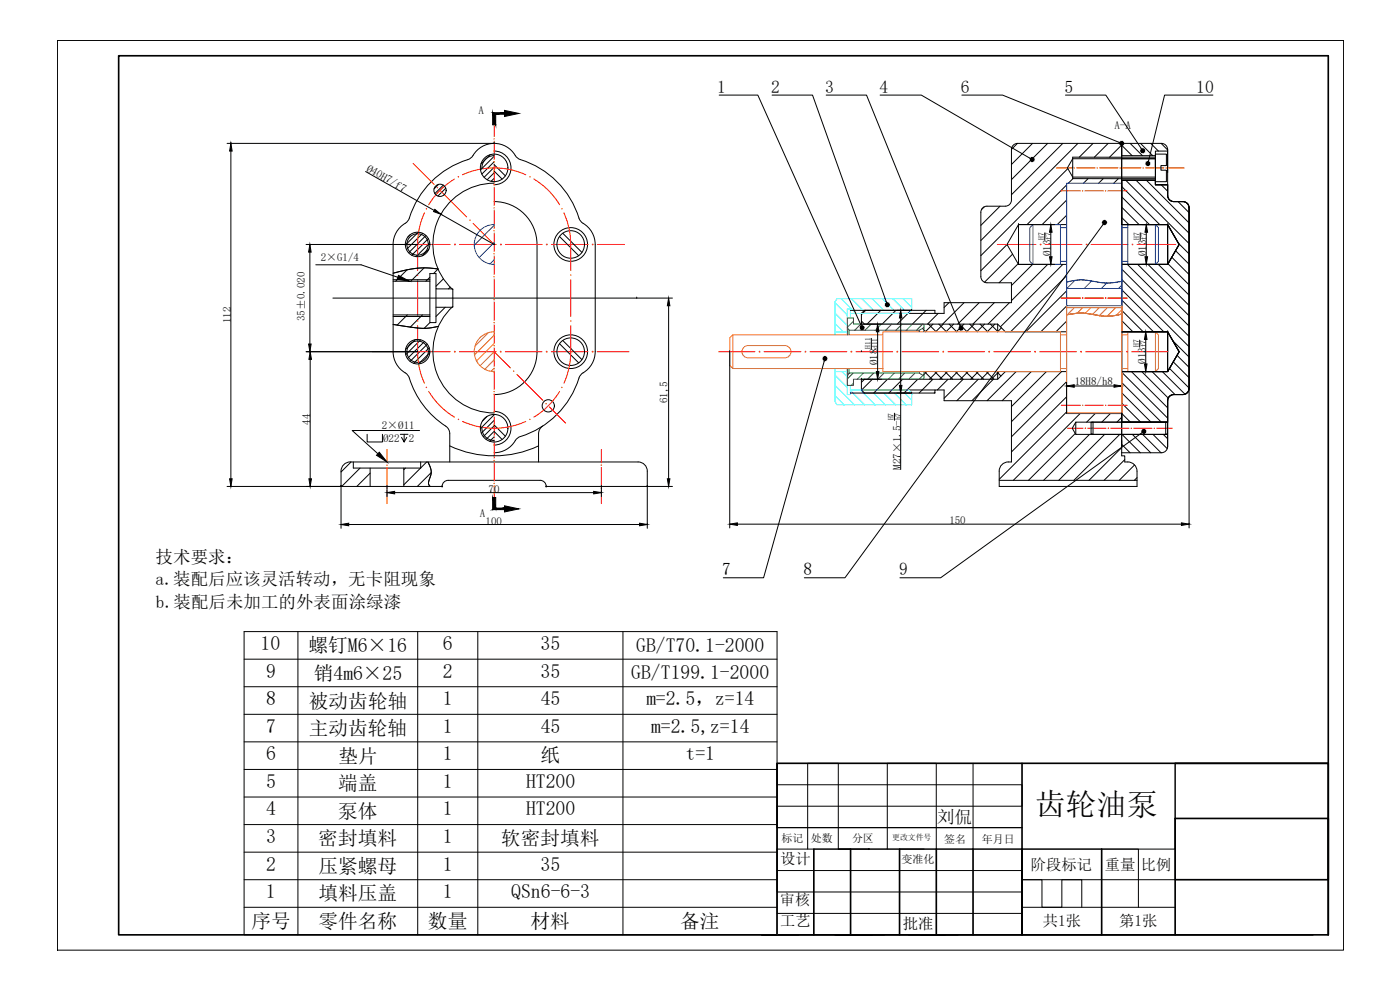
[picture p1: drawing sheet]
<svg xmlns="http://www.w3.org/2000/svg" width="420mm" height="297mm" viewBox="0 0 420 297" stroke-linecap="round" stroke-linejoin="round" font-family="sans-serif">
<!-- layer: 0 -->
<g fill="none" stroke="#000" stroke-width=".3">
<path d="M131.6 55.3l-1.3 1.4M133 55.6l-2.5 2.5M133.8 56.5l-2.4 2.3M147.1 46.4l-2.8 2.8M148.3 45.3a5.1 5.1 0 0 1 5.1 5.1 5.1 5.1 0 0 1-5.1 5M148.3 55a18.4 18.4 0 0 0-17.1 11.7 18.4 18.4 0 0 0 4.7 20.2M148.3 46.9l-4.1 4.1M148.3 48.5l-3.7 3.7M148.3 50.2l-3 3M148.3 51.8l-2.1 2.1M148.3 53.5l-.9 .9M148.3 51.4l2.4 2.4"/>
<path d="M148.3 49.4l3.4 3.4M305.3 43l-1.7 1.8M309.9 43l-6.3 6.4M314.4 43l-10.8 10.9M319 43l-15.4 15.4M320.1 55.5l-11.9 11.9M320.1 55v69.1h16.5M320.5 50.6l-26.1 26.1M321.9 47.2v6.4M322 53.6l-1.4 1.4M323.5 43l-29.1 29.2M326.5 53.6l-1.3 1.4"/>
<path d="M328 43l-4.1 4.2M331.1 53.6l-1.4 1.4M332.6 43l-4.2 4.2M335.6 53.6l-1.3 1.4M336.6 59.1l8.4 8.3M336.6 56l11.5 11.4M336.6 46.7h.1M336.6 43.6l3.2 3.1M336.6 46.7v-3.2l-3.6 3.7M336.6 53.6h10.2M336.6 54.1h10.2M336.6 46.7h10.2"/>
<path d="M337.9 54.1l19 19M339.2 43l3.7 3.7M340.9 54.1l16 15.9M342.3 43l3.6 3.7M344 54.1l12.9 12.8M345.4 43l2.3 2.3M346.8 47.2v8.2h3.6M346.8 50.4v4.1h3.3v-3.4h-1.7v-1.4h1.7v-3.5h-3.3v4.2v-2.8h-24.9l-1.6 2.8 1.6 2.7h14.7M348.5 43l1.9 2M348.5 55.4l1.9 2M350.4 44.9a1.84 1.84 0 0 0-1.8-1.9h-12v93.8h1v1.8a2.92 2.92 0 0 1 3.6 2.8v4.6h-41.3v-4.6a2.74 2.74 0 0 1 2.7-2.8M350.4 44.9v13.7a1.84 1.84 0 0 0 1.9 1.9h2.7a1.84 1.84 0 0 1 1.8 1.8l.1 54.3a1.85 1.85 0 0 1-1.9 1.8h-2.7a1.84 1.84 0 0 0-1.9 1.8v6.5h-23"/>
<path d="M350.4 45.3h-3.6v1.9h-10.2M108.4 79.4l11 3.8M118 73.3a7.9 7.9 0 0 1 4.2-6.8l.3-.3a27.7 27.7 0 0 1 18.6-18.7 14.1 14.1 0 0 1 3.9-3.7 7.6 7.6 0 0 1 10.2 3.5l.3 .2a27.7 27.7 0 0 1 18.6 18.7 14.1 14.1 0 0 1 3.8 3.9l.5 1.5 .2 1.7v32.2a7.9 7.9 0 0 1-4.2 6.9l-.3 .3a27.7 27.7 0 0 1-18.6 18.6 14.1 14.1 0 0 1-3.9 3.8l-1.6 .5-1.7 .2M118 73.4v32.1M123.1 70.4l-.7 .7M125.3 74.8l-1.7 1.8M125.3 76.5l-.5 .5M125.5 69.7l-3.8 3.8M126.8 70l-4.8 4.9M126.9 73.4l-1.6 1.5M127.8 70.7l-5.2 5.2M128.5 73.4l-3.2 3.1"/>
<path d="M128.6 71.6l-1.8 1.8M128.8 74.7l-2.1 2.1M129 72.8l-.6 .6M148.3 60.5a12.9 12.9 0 0 1 12.9 12.8v32.2a12.9 12.9 0 0 1-12.9 12.9M167.9 71l5.8 5.7M168.9 70l5.8 5.8M295.4 62.1l-.9 .8M296.2 61.9a1.84 1.84 0 0 0-1.8 1.8v19.3a1.84 1.84 0 0 0 1.8 1.8h7.4v6h-20.3v3.2h-2.7v-.9h-21.2l-.9 .9v2.3M296.2 61.9h5.5M300.1 61.9l-5.7 5.7M301.7 61.9a1.84 1.84 0 0 0 1.9-1.9v-15.1a1.84 1.84 0 0 1 1.8-1.9h31.2v90.8M302.2 73.4l-7.8 7.8"/>
<path d="M303.9 76.3l-8.4 8.4M305.6 79.1l-5.8 5.7M305.7 67.4l-3.5 6 3.5 5.9M305.7 79.3h14.4M309.9 79.3l-6.3 6.4M314.4 79.3l-10.8 10.9M319 79.3l-18.8 18.8M320.1 67.4h-14.4v11.9M320.1 60l-7.3 7.4M320.1 64.6l-2.8 2.8M336.6 67.4h13.8v11.9h-13.8zM336.6 65.2l2.2 2.2"/>
<path d="M336.6 62.2l5.3 5.2M338.3 79.3l18.6 18.5M341.4 79.3l15.5 15.5M344.5 79.3l12.4 12.4M347.6 79.3l9.3 9.3M350.4 73.4v5.9v-11.9l3.5 6-3.5 5.9M350.5 79.1l6.4 6.4M351.7 77.2l5.2 5.2M352.8 75.2l4.1 4.1M353.5 60.5l3.4 3.3M353.7 73l3.2 3.2M118 84.4h11"/>
<path d="M118 94.5h11M122.2 81l-3.5 3.4M122.2 94.5l-3 3M126.8 94.5l-3.7 3.6M127.3 80.4l-4 4M129 83.2l-1.2 1.2M129 96.8l-1.7 1.7M130.8 86.7v10.1h-1.8v-14.7h1.8v4.6h5.1v5.5h-5.1M131.5 80.7l-1.4 1.4M133.1 83.7l-2.3 2.2M133.6 92.2l-2.8 2.8M135.1 86.2l-.5 .5"/>
<path d="M135.9 92a18.4 18.4 0 0 0-4.7 20.2 18.4 18.4 0 0 0 17.1 11.7M258.5 97.3v-1l.9 1h40M259.8 93.1l-1.3 1.3M264.3 93.1l-4.1 4.2M268.9 93.1l-4.2 4.2M273.4 93.1l-4.1 4.2M276.8 98.5l1.1 1M278 93.1l-4.2 4.2M278.6 97.3l2.4 2.2M280 97.3l-2.3 2.2M281.6 94l-3.2 3.3M281.7 97.3l2.3 2.2"/>
<path d="M283.1 97.3l-2.3 2.2M284.8 90.8l-1.5 1.5M284.8 97.3l2.3 2.2M286.2 97.3l-2.3 2.2M287.9 97.3l2.3 2.2M289.3 97.3l-2.3 2.2M289.3 90.8l-6.4 6.5M291 97.3l2.3 2.2M292.4 97.3l-2.3 2.2M293.9 90.8l-6.5 6.5M294.1 97.3l2.3 2.2M295.5 97.3l-2.3 2.2"/>
<path d="M297.2 97.3l2.3 2.2M298.4 90.8l-6.4 6.5M298.6 97.3l-2.3 2.2M299.4 97.3l2.3 2.2h18.4M299.4 97.3v2.2M300.5 98.4l-1.1 1.1M302.9 90.8l-6.4 6.5M320.1 82.7l-16.8 16.8M320.1 87.3l-12.3 12.2M320.1 91.8l-7.7 7.7M320.1 96.4l-3.2 3.1M336.6 99.5h13.8v12h-13.8"/>
<path d="M336.6 99.3l.3 .2M336.6 96.2l3.4 3.3M336.6 93.1l6.5 6.4M336.6 90l9.6 9.5M336.6 86.9l12.7 12.6M336.6 83.8l20.3 20.2M336.6 80.7l20.3 20.2M350.4 99.5l3.5 6-3.5 6v-12v6M118 105.5a7.9 7.9 0 0 0 4.2 6.9l.3 .3a28.9 28.9 0 0 0 11.9 15.7l.6 1.7v8.5M124.6 101.9l-2.9 2.9M125.6 109.2h.1M126.2 102l-4.4 4.4"/>
<path d="M127.4 102.5l-5.1 5.1M128.2 103.3l-5.1 5.1M128.8 104.3l-4.6 4.7M129 105.8l-3.4 3.4M167.9 103.1l5.8 5.8M168.9 102.2l5.8 5.7M258.5 113.8v3.2M258.5 117l.9 .9h21.2v-.9h2.7v3.2h20.3v18.4h-1M261.8 113.8l-3.2 3.3M266.4 113.8l-4.2 4.1M270.9 113.8l-4.1 4.1M275.4 113.8l-4.1 4.1"/>
<path d="M277.4 111.5l2.3 2.3M278.1 111.5l-1.1 1.1M280 113.8l-4.2 4.1M280.5 111.5l2.3 2.3M280.6 117.7l-.2 .2M281.2 111.5l-2.3 2.3M283.6 111.5l2.3 2.3M284.3 111.5l-2.3 2.3M284.5 113.8l-3.2 3.2M286.7 111.5l2.3 2.3M287.4 111.5l-2.3 2.3M289.1 113.8l-5.8 5.7"/>
<path d="M289.8 111.5l2.3 2.3M290.5 111.5l-2.3 2.3M292.9 111.5l2.3 2.3M293.6 113.8l-6.4 6.4M293.6 111.5l-2.3 2.3M296 111.5l2.3 2.3M296.7 111.5l-2.3 2.3M298.1 113.8l-6.4 6.4M299.1 111.5l1.3 1.3M299.4 111.5v2.3M299.8 111.5l-2.3 2.3M305 111.5l-8.8 8.7"/>
<path d="M309.5 111.5l-8.7 8.7M314 111.5l-10.4 10.5M318.6 111.5l-15 15M320.1 111.5h-18.4l-2.3 2.3h-40l-.9 .9M320.1 114.5l-16.5 16.6M320.1 119.1l-16.5 16.5M336.6 117.9l8.8 8.8M336.6 114.8l11.9 11.9M336.6 111.7l13.8 13.8M339.6 111.5l10.8 10.9M342.7 111.5l7.9 7.9M345.7 111.5l6.9 6.9"/>
<path d="M348.8 111.5l6.8 6.8M351 110.5l5.9 5.9M352 102.3l4.9 4.8M352.1 108.6l4.8 4.7M353.2 106.6l3.7 3.6M103.4 139.2l1.7-.6h86.4a2.74 2.74 0 0 1 2.8 2.8v4.6h-30.4a1.84 1.84 0 0 0-1.8-1.9h-27.6a1.84 1.84 0 0 0-1.8 1.8l-30.3 .1v-4.6a2.75 2.75 0 0 1 1-2.2zM105.4 138.6l-3 3M106 138.6v1.8h20.2v-1.8M128.1 138.6l-1.9 1.8M135 133.8a31.2 31.2 0 0 0 26.6 0M146.1 125l-1.3 1.3M148.3 123.4a5.1 5.1 0 0 1 5.1 5.1 5.1 5.1 0 0 1-5.1 5"/>
<path d="M148.3 124.5l-4.1 4.1M148.3 126.1l-3.9 3.9M148.3 127.8l-3.3 3.2M148.3 129.4l-2.4 2.4M148.3 131.1l-1.3 1.3M148.3 129.5l2.4 2.4M148.3 127.5l3.4 3.4M162.9 127.8l-.7 .6-.5 1.3-.1 8.9M320.1 123.6l-20.2 20.2M322.7 130.1l-14 14M322.9 126.7l-1.1 1.8 1.1 1.8M324.2 124.1l-20.1 20"/>
<path d="M327 130.3l-13.8 13.8M328 130.3v-3.6l-.6 .1v3.4l.6 .1h-.6h23M328.7 124.1l-2.6 2.6M331.5 130.3l-13.8 13.8M333.2 124.1l-2.5 2.6M336.1 130.3l-13.8 13.8M336.6 133.3l2.6 2.5M336.6 126.7h-13.7v3.6h27.5v3.7v-3.7M336.6 124l2.6 2.7M336.6 121l5.7 5.7M336.6 135.8h12M336.6 125.2l-1.4 1.5"/>
<path d="M336.6 134.3l-9.8 9.8M336.7 130.3l5.5 5.5M337.6 137.9l-6.3 6.2M339.8 130.3l5.5 5.5M340.5 139.5l-4.6 4.6M342.9 130.3l5.5 5.5M346 130.3l4.3 4.3M349.1 130.3l1.3 1.3M349.8 130.3v-3.6l.6 .1v3.4l-.6 .1h.6M350.4 134a1.84 1.84 0 0 1-1.8 1.8M108.1 140.4l-5.5 5.6M111.1 142l-4 4"/>
<path d="M111.1 140.4v5.6M121.2 140.4v5.6M121.7 140.4l-.5 .5M126.2 140.4l-5 5.1M129.4 141.8l-4.2 4.2M299.9 144.1h41.3M341.2 143.3l-.8 .8M73.3 189.5h159.9v91h-159.9zM73.3 197.8h159.9M89.4 189.5v91M125.4 189.5v91M143.4 189.5v91"/>
<path d="M187 189.5v91M73.3 206h159.9M73.3 214.3h159.9M73.3 222.6h159.9M73.3 230.9h159.9M73.3 239.1h159.9M233.2 229v6.5h73.5v6.4h-73.5v6.4h73.5h-73.5zM292 229v25.8h-11v-25.8h-14.7v25.8h-14.7M73.3 247.4h159.9M73.3 255.7h159.9M242.4 254.8v-25.8h9.2v25.8h9.2M244.2 254.8h11.1"/>
<path d="M266.3 254.8h14.7M292 254.8h49.7v17.4M73.3 263.9h159.9M73.3 272.2h159.9M233.2 261.2h73.5M306.7 263.9h6v8.3h6v-8.3h6v8.3M352.7 272.2h-46v-8.3h46v-34.9v25.8h-119.5v12.8h73.5v6.5h-73.5"/>
<circle cx="132.1" cy="57.1" r="1.84"/>
<circle cx="148.3" cy="50.4" r="4.1"/>
<circle cx="125.3" cy="73.3" r="3.7"/>
<circle cx="171.3" cy="73.3" r="5.1"/>
<circle cx="171.3" cy="73.3" r="4.1"/>
<circle cx="125.3" cy="105.5" r="3.7"/>
<circle cx="171.3" cy="105.5" r="5.1"/>
<circle cx="171.3" cy="105.5" r="4.1"/>
<circle cx="148.3" cy="128.5" r="4.1"/>
<circle cx="164.5" cy="121.8" r="1.84"/>
</g>
<g fill="none" stroke="#f00" stroke-width=".3">
<path d="M148.3 37.4v3.6M124 49l6.3 6.4M132.2 57.3l7.8 7.8M136.4 53.7a23.1 23.1 0 0 0-7.7 7.7M138.8 52.4a22.9 22.9 0 0 1 19 0M148.3 42.4v5.5M148.3 49.2v5.6M148.3 56.1v5.6M160.2 53.7a23.1 23.1 0 0 1 7.7 7.7M317 50.4h4.7M318.4 57.3h5.8M321.9 50.4h.1"/>
<path d="M323.1 50.4h5.5M325.6 57.3h5.5M330 50.4h5.5M332.5 57.3h5.7M336.9 50.4h5.5M343.8 50.4h5.5M350.7 50.4h4.7M113.2 73.4h8.1M124.1 73.4h11M127.4 63.9a22.8 22.8 0 0 0-2.1 9.5v7.8M137.9 73.4h11M142 67l6.3 6.4"/>
<path d="M148.3 63v5.5M148.3 69.9v5.5M148.3 76.8v5.5M151.7 73.4h11M165.5 73.4h11M169.2 63.9a23.1 23.1 0 0 1 2.1 9.5v7.8M179.2 73.4h8.2M299.3 73.4h11.6M313.7 73.4h11M327.5 73.4h11M341.3 73.4h11.6M125.3 97.7v7.8a22.9 22.9 0 0 0 2.1 9.5"/>
<path d="M125.3 83.9v11.1M148.3 83.7v5.5M148.3 90.6v5.5M148.3 97.5v5.5M171.3 97.7v7.8a23.2 23.2 0 0 1-2.1 9.5M171.3 83.9v11.1M318.4 89.4h5.9M325.6 89.4h5.6M332.5 89.4h5.8M111.8 105.5h9.5M124.1 105.5h11M128.7 117.4a22.9 22.9 0 0 0 7.7 7.8"/>
<path d="M137.9 105.5h11M148.3 105.5l4.9 4.9M148.3 104.4v5.5M148.3 111.3v5.5M148.3 118.2v5.5M151.6 105.5h11.1M155.1 112.3l7.8 7.8M165.4 105.5h11.1M167.9 117.4a22.6 22.6 0 0 1-7.7 7.8M179.2 105.5h9.6M215.7 105.5h10.9M229.3 105.5h11"/>
<path d="M243.1 105.5h11M256.9 105.5h11M270.7 105.5h11M284.5 105.5h11M298.2 105.5h11.1M312 105.5h11.1M325.8 105.5h11M339.6 105.5h10.9M116.1 134.9v4M138.8 126.4a23 23 0 0 0 19 0M148.3 125.1v5.5M148.3 132v5.5"/>
<path d="M148.3 138.9v5.5M164.9 122.1l4.9 4.9M180.5 134.9v4M318.5 121.6h5.8M320.4 128.5h4.7M325.6 121.6h5.6M326.4 128.5h5.6M332.5 121.6h5.8M333.3 128.5h5.5M340.2 128.5h5.5M347.1 128.5h4.7M116.1 140.2v5.6"/>
<path d="M116.1 147.1v4M148.3 145.7v3.6M180.5 140.2v5.6M180.5 147.1v4"/>
</g>
<g fill="#f00" stroke="#f00" stroke-width=".3">
<circle cx="122.7" cy="73.4" r=".12"/>
<circle cx="136.5" cy="73.4" r=".12"/>
<circle cx="150.3" cy="73.4" r=".12"/>
<circle cx="164.1" cy="73.4" r=".12"/>
<circle cx="177.9" cy="73.4" r=".12"/>
<circle cx="312.3" cy="73.4" r=".12"/>
<circle cx="326.1" cy="73.4" r=".12"/>
<circle cx="339.9" cy="73.4" r=".12"/>
<circle cx="122.7" cy="105.5" r=".12"/>
<circle cx="136.5" cy="105.5" r=".12"/>
<circle cx="150.3" cy="105.5" r=".12"/>
<circle cx="164.1" cy="105.5" r=".12"/>
<circle cx="177.8" cy="105.5" r=".12"/>
<circle cx="227.9" cy="105.5" r=".12"/>
<circle cx="241.7" cy="105.5" r=".12"/>
<circle cx="255.5" cy="105.5" r=".12"/>
<circle cx="269.3" cy="105.5" r=".12"/>
<circle cx="283.1" cy="105.5" r=".12"/>
<circle cx="296.9" cy="105.5" r=".12"/>
<circle cx="310.7" cy="105.5" r=".12"/>
<circle cx="324.4" cy="105.5" r=".12"/>
<circle cx="338.2" cy="105.5" r=".12"/>
<circle cx="125.3" cy="82.5" r=".06"/>
<circle cx="125.3" cy="96.3" r=".06"/>
<circle cx="137.6" cy="53" r=".06"/>
<circle cx="128" cy="62.6" r=".06"/>
<circle cx="128" cy="116.2" r=".06"/>
<circle cx="137.6" cy="125.8" r=".06"/>
<circle cx="141" cy="66.1" r=".06"/>
<circle cx="131.3" cy="56.3" r=".06"/>
<circle cx="154.2" cy="111.4" r=".06"/>
<circle cx="163.9" cy="121.1" r=".06"/>
<circle cx="148.3" cy="41.7" r=".06"/>
<circle cx="148.3" cy="48.6" r=".06"/>
<circle cx="148.3" cy="55.4" r=".06"/>
<circle cx="148.3" cy="62.3" r=".06"/>
<circle cx="148.3" cy="69.2" r=".06"/>
<circle cx="148.3" cy="76.1" r=".06"/>
<circle cx="148.3" cy="83" r=".06"/>
<circle cx="148.3" cy="89.9" r=".06"/>
<circle cx="148.3" cy="96.8" r=".06"/>
<circle cx="148.3" cy="103.7" r=".06"/>
<circle cx="148.3" cy="110.6" r=".06"/>
<circle cx="148.3" cy="117.5" r=".06"/>
<circle cx="148.3" cy="124.4" r=".06"/>
<circle cx="148.3" cy="131.3" r=".06"/>
<circle cx="148.3" cy="138.2" r=".06"/>
<circle cx="148.3" cy="145.1" r=".06"/>
<circle cx="116.1" cy="148.4" r=".06"/>
<circle cx="116.1" cy="146.4" r=".06"/>
<circle cx="116.1" cy="139.6" r=".06"/>
<circle cx="322.4" cy="50.4" r=".06"/>
<circle cx="329.3" cy="50.4" r=".06"/>
<circle cx="336.2" cy="50.4" r=".06"/>
<circle cx="343.1" cy="50.4" r=".06"/>
<circle cx="350" cy="50.4" r=".06"/>
<circle cx="325.8" cy="128.5" r=".06"/>
<circle cx="332.6" cy="128.5" r=".06"/>
<circle cx="339.5" cy="128.5" r=".06"/>
<circle cx="346.4" cy="128.5" r=".06"/>
<circle cx="324.9" cy="89.4" r=".06"/>
<circle cx="331.8" cy="89.4" r=".06"/>
<circle cx="324.9" cy="57.3" r=".06"/>
<circle cx="331.8" cy="57.3" r=".06"/>
<circle cx="331.8" cy="121.6" r=".06"/>
<circle cx="324.9" cy="121.6" r=".06"/>
<circle cx="171.3" cy="82.5" r=".06"/>
<circle cx="171.3" cy="96.3" r=".06"/>
<circle cx="168.6" cy="62.6" r=".06"/>
<circle cx="159" cy="53" r=".06"/>
<circle cx="159" cy="125.8" r=".06"/>
<circle cx="168.6" cy="116.2" r=".06"/>
<circle cx="180.5" cy="146.4" r=".06"/>
<circle cx="180.5" cy="139.6" r=".06"/>
</g>
<!-- layer: Def -->
<g fill="none" stroke="#000" stroke-width=".3">
<path d="M215.8 28.5h11.6l31.1 69.4M231.7 28.5h12.2l22.2 62.5M247.9 28.5h12.2l28.1 69.5M264.1 28.5h12.4l32.9 19.1M288.7 28.5h12.2l35.3 14.4M319.8 28.5h12.1l10.8 16.3M364 28.5h-14.5l-4.9 20.1M68.1 43h80.2M69.3 43h.1M69.3 45.3v98.4M109.7 51.5l20.6 11.7M148.3 46.7a3.7 3.7 0 0 0-3.7 4"/>
<path d="M148.3 43h.1M321.9 47.2h14.7M321.9 53.6h14.7M336.6 47.6h10.2M336.6 53.1h10.2M91.9 73.4h33.4M93 75.6v27.6M94.8 79.4h13.6M132.3 64.3h.1M132.3 64.3l16 9.1M148.3 73.4h.1M305.7 67.4h.1"/>
<path d="M305.7 79.3h.1M305.7 67.4h10.8M305.7 79.3h10.8M313.5 69.9v2.1M315.4 79.3h.1M315.4 69.7v7.3M331.2 67.1l-77.6 106.3h-12.2M336.6 79.3h13.8M342.2 69.9v2.1M344 79.3h.1M344 69.7v7.3M350.4 67.4h.1"/>
<path d="M350.4 79.3h.1M350.4 67.4h-13.8v-13.3h10.2v1.3h3.6v3.2a1.84 1.84 0 0 0 1.9 1.9h2.7a1.84 1.84 0 0 1 1.8 1.8l.1 96.1M350.4 67.4l3.5 6-3.5 5.9M99.9 89.4h101.9M118 82l4.5-1.1 3.2-.5h2.7l3.1 .3-3.3-.3h-2.5l-3.2 .5zM118 97.3l8.6 1.2 2.3-.1 2.7-.5-2.9 .5-1.8 .1zM118 83.9h11M118 95h11M191.1 89.4h.1M200.7 91.7v52M255.2 93.1h18.4M258.5 97.3h.1"/>
<path d="M258.5 94h22.1M258.5 97.3h6M263.4 99.5v12M270.3 95.4v20.2M273.6 93.1h.1M336.6 99.5h13.8M350.4 99.5h.1M350.4 99.5l3.5 6-3.5 6M91.9 105.5h33.4M93.1 107.8v35.9M125.3 105.5h.1M219 105.5h.1"/>
<path d="M219 105.5v52.9M247.5 108l-18.3 65.4h-12.1M255.2 117.9h18.4M258.5 105.5h.1M258.5 113.8h.1M258.5 117h22.1M258.5 113.8h6M261.5 101.5v3.2M263.4 113.8h.1M270.3 117.9h.1M270.3 117.9v23M273.6 117.9h.1"/>
<path d="M320.1 114.7v9.2M322.4 115.8h11.9M336.6 115.8h.1M336.6 114.7v12h13.8v-6.5a1.84 1.84 0 0 1 1.9-1.8h2.7a1.84 1.84 0 0 0 1.8-1.9M336.6 111.5h13.8M342 102v2.2M343.9 111.5h.1M343.9 101.8v7.4M350.4 111.5h.1M356.9 116.6h.1M110.2 130.3v2.3h4.6v-2.3M120.1 130.3h2.3"/>
<path d="M121.3 130.3v2.3l-.8-1.4M122.1 131.2l-.8 1.4M125.9 129.2h-20.2l7.7 6.9M128.4 138.6l1 2.8-.1 1-.7 2.5 .1 .6 .4 .5-.4-.5-.1-.6 .7-2.5 .1-1zM144.6 128.2a3.7 3.7 0 0 0 3.7 4M268.4 124v2.1M320.1 123.9h.1M336.6 123.9h.1M342.9 129.7l-60.6 43.7h-12.2M68.1 146h34.3M93.1 146h.1M102.4 146h.1"/>
<path d="M102.4 146v12.5M104.6 157.4h87.4M116.1 146h.1M116.1 146v3M118.4 147.8h59.8M180.5 146h.1M180.5 147.8h.1M180.5 146v3M194.3 146h.1M194.3 157.4h.1M194.3 146h7.5M194.3 146v12.5"/>
<path d="M200.7 146h.1M221.3 157.3h133.3M356.9 157.3h.1"/>
<circle cx="125.3" cy="73.3" r="3.2"/>
<circle cx="125.3" cy="105.5" r="3.2"/>
</g>
<!-- layer: jYr| -->
<g fill="none" stroke="#003fff" stroke-width=".3">
<path d="M320.1 55h16.5v36.7h-16.5zM148.3 67.4a6 6 0 0 0-6 5.9 6 6 0 0 0 6 6M148.3 67.6l-6 6M148.3 72.8l-4.5 4.5M148.3 77.9l-1.3 1.3M310 67.4v11.9M318.3 68.3v10.1M320.1 68.3h-1.8v-.9h-8.3l-.9 .9v10.1l.9 .9h8.3v-.9h1.8M336.6 68.3h1.9v-.9h8.3l.9 .9v10.1l-.9 .9h-8.3v-.9h-1.9M338.5 68.3v10.1M346.8 67.4v11.9M320.1 86.6h16.5"/>
<path d="M322.6 84.1l-2.4 2.5M327.6 84.3l-2.2 2.3M332.2 84.9l-1.7 1.7M336.6 84.4l-4.6 .5-7.8-.9-4.1 .6M336.6 85.6l-.9 1"/>
</g>
<!-- layer: Ăr| -->
<g fill="none" stroke="#ff7f00" stroke-width=".3">
<path d="M146.6 99.8l-4 4M148.3 99.5a6 6 0 0 0-6 6 6 6 0 0 0 6 6M320.1 91.7v32.2h16.5v-32.2M320.1 94.5l4.9-.5 7.5 .9 4.1-.7-4.1 .7-7.5-.9zM320.1 92.3h16.5M322.4 92.3l-2.1 2.1M324.9 92.3l-1.7 1.7M327.4 92.3l-1.7 1.7M329.9 92.3l-2 2M332.3 92.3l-2.3 2.4M334.8 92.3l-2.6 2.6M336.6 94.2l-4.1 .7-7.5-.9-4.9 .5"/>
<path d="M336.6 93l-1.6 1.6M346.8 99.5v12M148.3 100.6l-5.9 5.9M148.3 103l-5.3 5.3M148.3 105.5l-4.2 4.2M148.3 108l-2.8 2.8M148.3 110.5l-.9 .9M219.9 100.5l-.9 .9v8.3l.9 .9h45.1M219.9 100.5h45.1M219.9 100.5v10.1M223.2 104.2l1.3-.5h11a1.84 1.84 0 0 1 1.9 1.8 1.84 1.84 0 0 1-1.9 1.9h-11a1.84 1.84 0 0 1-1.7-1.2 1.84 1.84 0 0 1 .4-2zM318.3 100.5v-1h-53.3v12h53.3v-.9h1.8"/>
<path d="M320.1 100.5h-1.8v10.1M336.6 100.5h1.9v-1h8.3l.9 1v10.1l-.9 .9h-8.3v-.9h-1.9M338.5 100.5v10.1"/>
</g>
<!-- layer: 0 -->
<g fill="#000" stroke="#000" stroke-width=".3">
<path d="M151.4 33.1l4.3 .9-4.3 1zM93 73.4l.4 2.2h-.8zM119.6 82.6l3.3 1.8-3.7-.6zM151.4 151.8l4.3 .9-4.3 .9z"/>
<path d="M147.8 33.8v3.6h1zM147.8 33.8l1 .5v3.1zM147.8 33.8l1 .5 2.6-.5zM148.8 34.3l2.6-.5v.5z"/>
<path d="M147.8 149.3l1 3.2v-3.2zM147.8 149.3l1 3.2-1 .4zM147.8 152.9l3.6-.4h-2.6zM147.8 152.9l3.6-.4v.4z"/>
<circle cx="132.7" cy="146" r=".14"/>
<circle cx="163.9" cy="146" r=".14"/>
<circle cx="260.8" cy="254.8" r=".14"/>
</g>
<g fill="none" stroke="#0ff" stroke-width=".3">
<path d="M250.6 97.1l2.5 2.4M250.6 94l3.7 3.7M250.6 90.9l3.7 3.7M250.6 99.5h3.7M252.4 89.6l4.5 4.4M254.3 95.4v-2.7h.9v2.7M255.2 94h17.5l.9-.9v-3.5h-22.4l-.6 .9v10M255.5 89.6l3.7 3.7M258.6 89.6l3.5 3.5M261.7 89.6l3.5 3.5M264.8 89.6l3.5 3.5M267.9 89.6l3.5 3.5"/>
<path d="M271 89.6l2.6 2.6M250.6 110.6v9.9l.6 .9h22.4v-3.5l-.9-.9h-17.5M250.6 118.7l2.7 2.7M250.6 115.6l5.8 5.8M250.6 112.6l3.7 3.6M250.6 111.5h3.7M252.7 111.5l1.6 1.6M254.3 110.6v7.8h.9v-2.8M255.2 117.1l4.3 4.3M258.2 117l4.4 4.4M262.2 117.9l3.5 3.5M265.3 117.9l3.5 3.5"/>
<path d="M268.4 117.9l3.5 3.5M271.5 117.9l2.1 2.1"/>
</g>
<g fill="none" stroke="#00b800" stroke-width=".3">
<path d="M254.3 98.2l.5 .9h21.1l1.4-.8v-1h-21.2v-1.9h-1.8v5.1M254.8 99.1v1.4M256.1 96.4l-1.8 1.8M258.3 97.3l-1.8 1.8M261.4 97.3l-1.8 1.8M264.5 97.3l-1.8 1.8M267.6 97.3l-1.8 1.8M270.7 97.3l-1.8 1.8M273.8 97.3l-1.8 1.8M275.9 99.1v.4M276.9 97.3l-1.8 1.8M277.3 98.3v1.2"/>
<path d="M254.3 110.6v2.3M254.8 112h21.1l1.4 .8v1h-21.2v1.8h-1.8v-2.7zM254.8 110.6v1.4M256 112l-1.7 1.7M256.1 114.9l-.7 .7M259.1 112l-1.8 1.8M262.2 112l-1.8 1.8M265.3 112l-1.8 1.8M268.4 112l-1.8 1.8M271.5 112l-1.8 1.8M274.6 112l-1.9 1.8M275.9 111.5v.5"/>
<path d="M277 112.6l-1.2 1.2M277.3 111.5v1.3"/>
</g>
<!-- layer: Def -->
<g fill="#000" stroke="#000" stroke-width=".3">
<path d="M69.3 43l.4 2.3h-.8zM130.5 62.8l1.8 1.5-2.2-.8zM315.4 67.4l.3 2.3h-.7zM315 77h.7l-.3 2.3zM344 67.4l.4 2.3h-.8zM343.6 77h.8l-.4 2.3zM200.7 89.4l.3 2.3h-.7zM263.4 97.3l.4 2.2h-.8zM270.3 93.1l.4 2.3h-.8zM92.6 103.2h.8l-.4 2.3zM93.1 105.5l.4 2.3h-.8zM263 111.5h.8l-.4 2.3z"/>
<path d="M269.9 115.6h.8l-.4 2.3zM320.1 115.8l2.3-.4v.8zM334.3 115.4l2.3 .4-2.3 .4zM343.9 99.5l.3 2.3h-.7zM343.5 109.2h.7l-.3 2.3zM113.8 135.7l2.3 2.9-3.1-2zM68.9 143.7h.8l-.4 2.3zM92.7 143.7h.8l-.4 2.3zM102.4 157.4l2.2-.4v.8zM116.1 147.8l2.3-.4v.8zM178.2 147.4l2.3 .4-2.3 .4zM192 157l2.3 .4-2.3 .4z"/>
<path d="M200.3 143.7h.7l-.3 2.3zM219 157.3l2.3-.4v.7zM354.6 156.9l2.3 .4-2.3 .3z"/>
<path d="M309.3 47.9h.5zM309.3 48l.5-.1zM309.4 48.2l.4-.3z"/>
<path d="M309.5 47.5l.3 .4zM309.4 47.6l.4 .3zM309.3 47.8l.5 .1z"/>
<path d="M309.8 47.9l-.1 .4zM309.8 47.9v.4zM309.8 47.9v.4z"/>
<path d="M309.7 47.4l.1 .5zM309.6 47.4l.2 .5zM309.5 47.5l.3 .4z"/>
<path d="M309.8 47.9l.3 .3zM309.8 47.9l.3 .3z"/>
<path d="M309.8 47.9l.4 .1zM309.8 47.9l.4 .1zM309.8 47.9l.4-.2z"/>
<path d="M309.8 47.9l.3-.3zM310 47.5l-.2 .4zM309.9 47.4l-.1 .5z"/>
<path d="M336.2 43.1l.4-.1zM336.3 43.3l.3-.3zM336.6 43l-.3 .4z"/>
<path d="M336.3 42.7l.3 .3zM336.2 42.9l.4 .1zM336.2 43h.4z"/>
<path d="M336.6 43v.5zM336.6 43l.2 .5zM336.6 43l.2 .5z"/>
<path d="M336.5 42.6l.1 .4zM336.4 42.6h.1l.1 .4zM336.3 42.7l.3 .3z"/>
<path d="M336.6 43l.4 .3zM336.6 43l.5 .2z"/>
<path d="M336.9 42.7l-.3 .3zM336.8 42.6l-.2 .4zM336.7 42.6l-.1 .4z"/>
<path d="M336.6 43l.5 .2zM336.6 43l.5 .1zM336.6 43l.5-.1z"/>
<path d="M342.5 45.1l.4 .1zM342.5 45.2h.4zM342.5 45.3l.4-.1z"/>
<path d="M342.6 45.5l.3-.3zM342.9 45.2l-.2 .4zM342.9 45.2l-.1 .5z"/>
<path d="M342.7 44.8l.2 .4zM342.7 44.8l.2 .4zM342.6 44.9l.3 .3z"/>
<path d="M342.9 45.2v.5zM342.9 45.2l.3 .4z"/>
<path d="M342.9 45.2l.4 .3zM342.9 45.2l.4 .3zM342.9 45.2h.5z"/>
<path d="M343.1 44.8l-.2 .4zM343 44.8l-.1 .4zM342.8 44.8l.1 .4z"/>
<path d="M342.9 45.2h.5zM342.9 45.2l.4-.2zM343.2 44.9l-.3 .3z"/>
<path d="M344.1 49l.4 .1zM344 49.1h.5zM344.1 49.3l.4-.2z"/>
<path d="M344.1 49.4l.4-.3zM344.5 49.1l-.1 .4z"/>
<path d="M344.2 48.7l.3 .4zM344.2 48.7l.3 .4zM344.1 48.8l.4 .3z"/>
<path d="M344.5 49.1v.4zM344.5 49.1l.2 .4zM344.5 49.1l.3 .3z"/>
<path d="M344.6 48.6l-.1 .5zM344.5 48.6v.5zM344.3 48.7l.2 .4z"/>
<path d="M344.5 49.1l.3 .3zM344.5 49.1l.5 .1zM344.5 49.1l.5 .1z"/>
<path d="M344.5 49.1l.5-.1zM344.5 49.1l.4-.3zM344.7 48.7l-.2 .4z"/>
<path d="M331 66.6l.5 .2zM331 66.8h.5zM331 66.9l.5-.1z"/>
<path d="M331.1 67l.4-.2zM331.5 66.8l-.3 .3zM331.5 66.8l-.2 .4z"/>
<path d="M331.2 66.4l.3 .4zM331.2 66.4l.3 .4zM331.1 66.5l.4 .3z"/>
<path d="M331.5 66.8l.1 .4zM331.5 66.8l.3 .3zM331.5 66.8l.3 .3z"/>
<path d="M331.6 66.3l-.1 .5zM331.5 66.3v.5zM331.3 66.3l.2 .5z"/>
<path d="M331.5 66.8l.4 .1zM331.5 66.8h.4zM331.5 66.8l.4-.2z"/>
<path d="M331.5 66.8l.4-.3zM331.8 66.4l-.3 .4z"/>
<path d="M258.3 98.5l.4-.2zM258.4 98.6l.3-.3zM258.7 98.3l-.1 .5z"/>
<path d="M258.3 98.1l.4 .2zM258.3 98.2l.4 .1zM258.3 98.4l.4-.1z"/>
<path d="M258.7 98.3l-.1 .5zM258.7 98.3l.2 .4z"/>
<path d="M258.5 97.9l.2 .4zM258.4 98l.3 .3zM258.4 98l.3 .3z"/>
<path d="M258.7 98.3l.2 .4zM258.7 98.3l.3 .4zM258.7 98.3l.4 .3z"/>
<path d="M259 97.9l-.3 .4zM258.8 97.9l-.1 .4zM258.7 97.9v.4z"/>
<path d="M258.7 98.3h.5zM258.7 98.3l.4-.2 .1 .2zM258.7 98.3l.4-.3z"/>
<path d="M265.9 91.6l.4-.2zM265.9 91.7l.4-.3zM266.3 91.4l-.3 .4z"/>
<path d="M265.9 91.2l.4 .2zM265.9 91.3l.4 .1zM265.8 91.4h.5z"/>
<path d="M266.3 91.4v.5zM266.3 91.4l.2 .5z"/>
<path d="M266.1 91l.2 .4zM266 91.1l.3 .3zM266 91.1l.3 .3z"/>
<path d="M266.3 91.4l.2 .5zM266.3 91.4l.4 .3zM266.3 91.4l.4 .2z"/>
<path d="M266.6 91l-.3 .4zM266.4 91l-.1 .4zM266.3 91v.4z"/>
<path d="M266.3 91.4l.4 .2zM266.3 91.4l.4-.1zM266.3 91.4l.4-.1z"/>
<path d="M288 98.6l.4-.1zM288.1 98.8l.3-.3zM288.4 98.5l-.1 .4z"/>
<path d="M288 98.2l.4 .3zM288 98.4l.4 .1zM288 98.5h.4z"/>
<path d="M288.4 98.5l-.1 .4zM288.4 98.5v.4z"/>
<path d="M288.2 98l.2 .5zM288.1 98.1l.3 .4zM288.1 98.1l.3 .4z"/>
<path d="M288.4 98.5l.3 .3zM288.4 98.5l.4 .2zM288.4 98.5l.4 .2z"/>
<path d="M288.7 98.1l-.3 .4zM288.5 98l-.1 .5zM288.4 98v.5z"/>
<path d="M288.4 98.5l.5 .1zM288.4 98.5l.4-.2zM288.4 98.5l.4-.2z"/>
<path d="M247.1 107.6h.5zM247.2 107.7l.4-.1zM247.2 107.9l.4-.3z"/>
<path d="M247.3 107.2l.3 .4zM247.2 107.3l.4 .3zM247.1 107.5l.5 .1z"/>
<path d="M247.6 107.6l-.1 .4zM247.6 107.6l-.1 .4zM247.6 107.6l.1 .4z"/>
<path d="M247.6 107.1v.5zM247.4 107.2l.2 .4zM247.3 107.2l.3 .4z"/>
<path d="M247.6 107.6l.1 .4zM247.6 107.6l.3 .4zM247.6 107.6l.4 .1z"/>
<path d="M247.8 107.2l-.2 .4zM247.7 107.1l-.1 .5z"/>
<path d="M247.6 107.6l.4 .1zM247.6 107.6l.4-.2zM247.6 107.6l.4-.2z"/>
<path d="M342.8 129.6l.5-.2zM342.9 129.7l.4-.3zM343.3 129.4l-.2 .5z"/>
<path d="M342.9 129.2l.4 .2zM342.8 129.3l.5 .1zM342.8 129.4h.5z"/>
<path d="M343.3 129.4l-.2 .5zM343.3 129.4v.5zM343.3 129.4l.1 .5z"/>
<path d="M343.1 129l.2 .4zM343 129.1l.3 .3zM343 129.1l.3 .3z"/>
<path d="M343.3 129.4l.2 .4zM343.3 129.4l.4 .3zM343.3 129.4l.4 .2z"/>
<path d="M343.5 129.1l-.2 .3zM343.4 129l-.1 .4zM343.3 129v.4z"/>
<path d="M343.3 129.4l.4-.1zM343.3 129.4l.4-.2z"/>
</g>
<path d="M17.2 285.1h.1" fill="none" stroke="#f0f" stroke-width=".3"/>
<path d="M17.2 12.1h386v273h-386z" fill="none" stroke="#000" stroke-width=".3"/>
<path d="M306.7 229v51.5v-25.7M352.7 229h45.9M244.2 254.8v25.7M255.3 254.8v25.7M270 254.8v25.7M281 254.8v25.7M292 254.8v25.7M330.6 254.8v25.7M352.7 263.9h45.9v-18.3h-45.9v34.9M228.6 280.5h170M233.2 280.5v-51.5h165.4v51.5M394 280.5h-358.4v-263.8h363v263.8" fill="none" stroke="#000" stroke-width=".5"/>
<path d="M233.2 274.1v6.4" fill="none" stroke="#0f0" stroke-width=".3"/>
<!-- layer: Def -->
<path d="M336.6 79.3v12.4" fill="none" stroke="#003fff" stroke-width=".3"/>
<path d="M336.6 91.7v7.8M336.6 111.5v12.4" fill="none" stroke="#ff7f00" stroke-width=".3"/>
<text font-size="9.2" x="310.7" y="244.6">齿轮油泵</text>
<g font-size="5.9">
<text x="78.2" y="195">10</text>
<text x="92.6" y="195.7">螺钉M6×16</text>
<text x="132.9" y="195">6</text>
<text x="162.2" y="195">35</text>
<text x="190.9" y="195.5">GB/T70.1-2000</text>
<text x="79.9" y="203.3">9</text>
<text x="94.1" y="204">销4m6×25</text>
<text x="132.9" y="203.3">2</text>
<text x="162.2" y="203.3">35</text>
<text x="189.5" y="203.8">GB/T199.1-2000</text>
<text x="79.9" y="211.6">8</text>
<text x="92.7" y="212.3">被动齿轮轴</text>
<text x="132.9" y="211.6">1</text>
<text x="162.3" y="211.6">45</text>
<text x="193.9" y="211.6">m=2.5，z=14</text>
<text x="79.8" y="219.8">7</text>
<text x="92.7" y="220.6">主动齿轮轴</text>
<text x="132.9" y="219.8">1</text>
<text x="162.3" y="219.8">45</text>
<text x="195.4" y="219.8">m=2.5,z=14</text>
<text x="79.9" y="228.1">6</text>
<text x="101.6" y="228.8">垫片</text>
<text x="132.9" y="228.1">1</text>
<text x="162.2" y="228.7">纸</text>
<text x="205.8" y="228.1">t=1</text>
<text x="79.9" y="236.4">5</text>
<text x="101.5" y="237.1">端盖</text>
<text x="132.9" y="236.4">1</text>
<text x="157.9" y="236.4">HT200</text>
<text x="79.9" y="244.7">4</text>
<text x="101.5" y="245.3">泵体</text>
<text x="132.9" y="244.7">1</text>
<text x="157.9" y="244.7">HT200</text>
<text x="79.9" y="252.9">3</text>
<text x="95.5" y="253.6">密封填料</text>
<text x="132.9" y="252.9">1</text>
<text x="150.3" y="253.6">软密封填料</text>
<text x="79.9" y="261.2">2</text>
<text x="95.6" y="261.9">压紧螺母</text>
<text x="132.9" y="261.2">1</text>
<text x="162.2" y="261.2">35</text>
<text x="79.8" y="269.5">1</text>
<text x="132.9" y="269.5">1</text>
<text x="153.4" y="269.5">QSn6-6-3</text>
<text x="95.6" y="270.2">填料压盖</text>
<text x="75.5" y="278.4">序号</text>
<text x="95.6" y="278.4">零件名称</text>
<text x="128.4" y="278.4">数量</text>
<text x="159.2" y="278.4">材料</text>
<text x="204.2" y="278.4">备注</text>
</g>
<g font-size="5.3">
<text x="215.2" y="27.8">1</text>
<text x="231.4" y="27.8">2</text>
<text x="247.6" y="27.8">3</text>
<text x="263.9" y="27.8">4</text>
<text x="288.4" y="27.8">6</text>
<text x="319.4" y="27.8">5</text>
<text x="359" y="27.8">10</text>
<text x="46.7" y="168.8">技术要求：</text>
<text x="216.7" y="172.6">7</text>
<text x="241.2" y="172.6">8</text>
<text x="269.9" y="172.6">9</text>
<text x="46.7" y="175.6">a.装配后应该灵活转动，无卡阻现象</text>
<text x="46.8" y="182.3">b.装配后未加工的外表面涂绿漆</text>
<text x="281.2" y="246.9">刘侃</text>
</g>
<g font-size="4.6">
<text x="234.1" y="259.3">设计</text>
<text x="309.4" y="261">阶段标记</text>
<text x="331.5" y="261.1">重量</text>
<text x="342.4" y="261.1">比例</text>
<text x="234.1" y="271.4">审核</text>
<text x="234.1" y="277.8">工艺</text>
<text x="270.9" y="278.7">批准</text>
<text x="312.9" y="277.8">共1张</text>
<text x="335.9" y="277.8">第1张</text>
</g>
<g font-size="3.3">
<text x="143.6" y="34.3">A</text>
<text x="334.5" y="38.6">A-A</text>
<text x="109.7" y="51.2" transform="rotate(30 109.7 51.2)">Ø40H7/f7</text>
<text x="315.4" y="76.9" transform="rotate(-90 315.4 76.9)">Ø13</text>
<text x="344" y="76.9" transform="rotate(-90 344 76.9)">Ø13</text>
<text x="96.3" y="78.3">2×G1/4</text>
<text x="69.3" y="97" transform="rotate(-90 69.3 97)">112</text>
<text x="91.5" y="96.4" transform="rotate(-90 91.5 96.4)">35±0.020</text>
<text x="263.4" y="109.6" transform="rotate(-90 263.4 109.6)">Ø18</text>
<text x="343.9" y="109.1" transform="rotate(-90 343.9 109.1)">Ø13</text>
<text x="322.5" y="115.6">18H8/h8</text>
<text x="200.3" y="121" transform="rotate(-90 200.3 121)">61,5</text>
<text x="93.1" y="127.4" transform="rotate(-90 93.1 127.4)">44</text>
<text x="114.6" y="128.8">2×Ø11</text>
<text x="115" y="132.6">Ø22</text>
<text x="122.7" y="132.6">2</text>
<text x="270.3" y="140.9" transform="rotate(-90 270.3 140.9)">M27×1.5-</text>
<text x="146.6" y="147.8">70</text>
<text x="144" y="155">A</text>
<text x="145.7" y="157.4">100</text>
<text x="284.9" y="157.3">150</text>
<text x="234.5" y="252.6">标记</text>
<text x="243.3" y="252.6">处数</text>
<text x="255.7" y="252.6">分区</text>
<text x="283.4" y="253">签名</text>
<text x="294.7" y="252.8">年月日</text>
<text x="270.6" y="258.9">变准化</text>
</g>
<text font-size="2.4" x="267.7" y="252.1">更改文件号</text>
<g font-size="2.3">
<text x="313.3" y="72" transform="rotate(-90 313.3 72)">H7</text>
<text x="315.4" y="72.1" transform="rotate(-90 315.4 72.1)">f7</text>
<text x="341.9" y="72" transform="rotate(-90 341.9 72)">H7</text>
<text x="344" y="72.1" transform="rotate(-90 344 72.1)">f7</text>
<text x="261.2" y="104.7" transform="rotate(-90 261.2 104.7)">H11</text>
<text x="263.4" y="104.8" transform="rotate(-90 263.4 104.8)">d11</text>
<text x="341.8" y="104.2" transform="rotate(-90 341.8 104.2)">H7</text>
<text x="343.9" y="104.3" transform="rotate(-90 343.9 104.3)">f7</text>
<text x="268.2" y="126.1" transform="rotate(-90 268.2 126.1)">H7</text>
<text x="270.3" y="126.2" transform="rotate(-90 270.3 126.2)">h7</text>
</g>
</svg>
